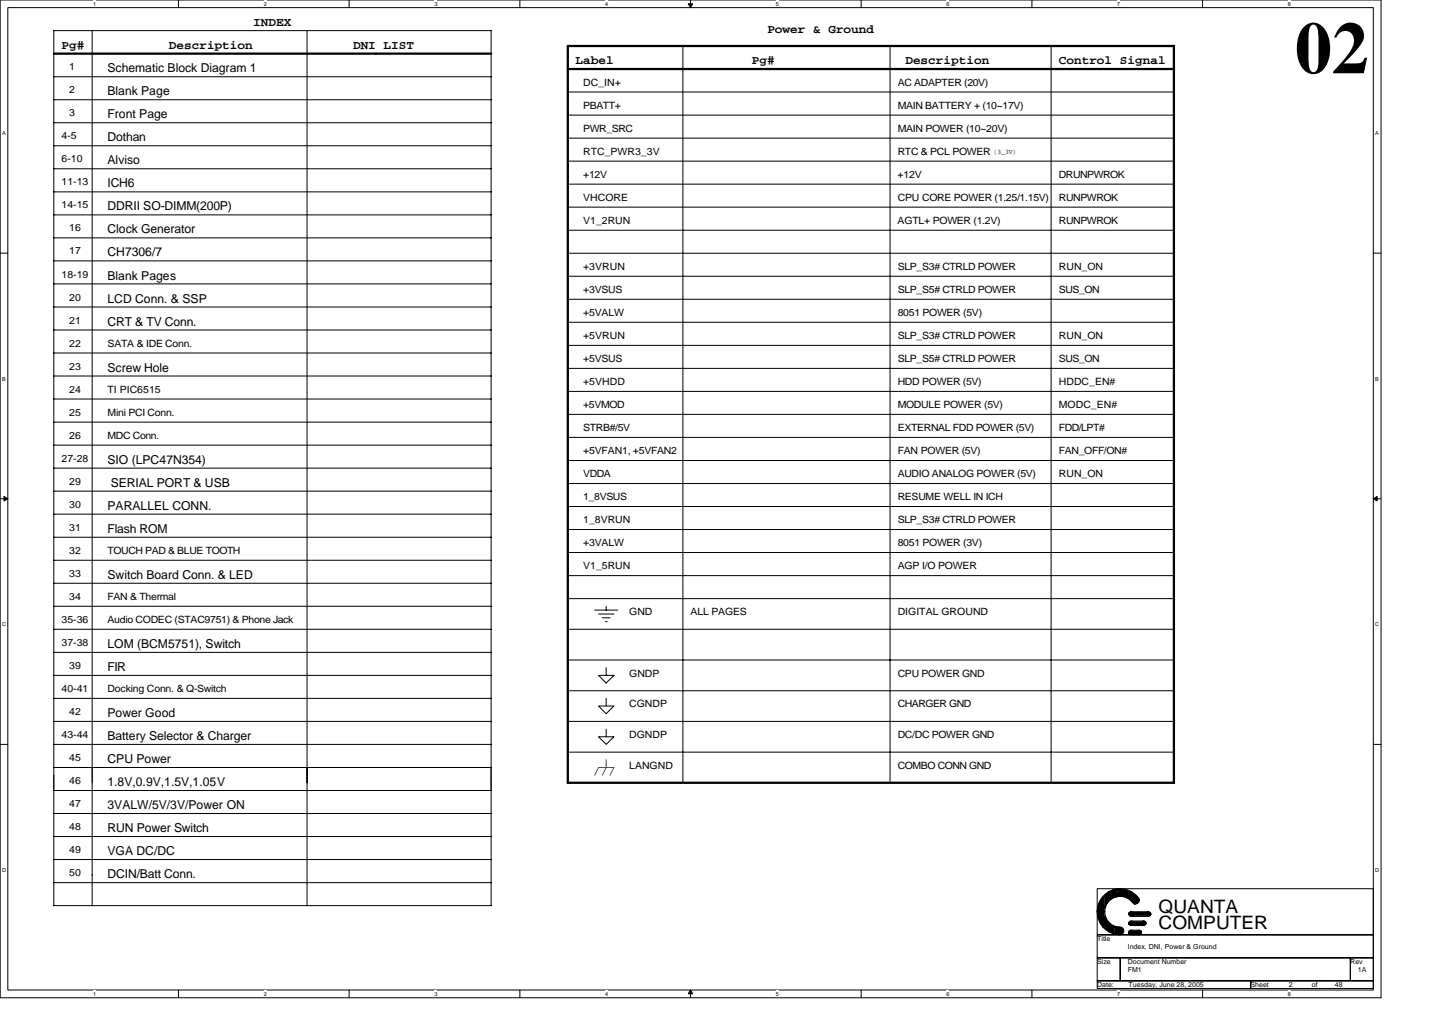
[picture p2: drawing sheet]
<svg xmlns="http://www.w3.org/2000/svg" width="297mm" height="210mm" viewBox="0 0 297 210" stroke-linecap="round" stroke-linejoin="round" font-family="sans-serif">
<path d="M0 0h283.5v204.7h-283.5zM1.6 1.6h280.3v201.5h-280.3z" fill="none" stroke="#000" stroke-width=".21"/>
<g fill="#fff">
<path d="M19.1 .1h.6v1.3h-.6z"/>
<path d="M19.1 203.3h.6v1.3h-.6z"/>
</g>
<path d="M36.6 0v1.6M36.6 203.1v1.6" fill="none" stroke="#000" stroke-width=".21"/>
<g fill="#fff">
<path d="M54.1 .1h.7v1.3h-.7z"/>
<path d="M54.1 203.3h.7v1.3h-.7z"/>
</g>
<path d="M71.7 0v1.6M71.7 203.1v1.6" fill="none" stroke="#000" stroke-width=".21"/>
<g fill="#fff">
<path d="M89.2 .1h.6v1.3h-.6z"/>
<path d="M89.2 203.3h.6v1.3h-.6z"/>
</g>
<path d="M106.7 0v1.6M106.7 203.1v1.6" fill="none" stroke="#000" stroke-width=".21"/>
<g fill="#fff">
<path d="M124.2 .1h.6v1.3h-.6z"/>
<path d="M124.2 203.3h.6v1.3h-.6z"/>
</g>
<path d="M141.7 0v1.6M141.7 203.1v1.6" fill="none" stroke="#000" stroke-width=".21"/>
<path d="M141.3 .8h.9l-.5 .8zM141.7 203.1l.5 .8h-.9z" fill="#000" stroke="#000" stroke-width=".21"/>
<g fill="#fff">
<path d="M159.3 .1h.6v1.3h-.6z"/>
<path d="M159.3 203.3h.6v1.3h-.6z"/>
</g>
<path d="M176.8 0v1.6M176.8 203.1v1.6" fill="none" stroke="#000" stroke-width=".21"/>
<g fill="#fff">
<path d="M194.3 .1h.6v1.3h-.6z"/>
<path d="M194.3 203.3h.6v1.3h-.6z"/>
</g>
<path d="M211.8 0v1.6M211.8 203.1v1.6" fill="none" stroke="#000" stroke-width=".21"/>
<g fill="#fff">
<path d="M229.3 .1h.7v1.3h-.7z"/>
<path d="M229.3 203.3h.7v1.3h-.7z"/>
</g>
<path d="M246.9 0v1.6M246.9 203.1v1.6" fill="none" stroke="#000" stroke-width=".21"/>
<g fill="#fff">
<path d="M264.4 .1h.6v1.3h-.6z"/>
<path d="M264.4 203.3h.6v1.3h-.6z"/>
<path d="M.4 26.8h.8v1.2h-.8z"/>
<path d="M282.3 26.8h.8v1.2h-.8z"/>
<path d="M.4 77.1h.8v1.3h-.8z"/>
<path d="M282.3 77.1h.8v1.3h-.8z"/>
</g>
<path d="M0 51.9h1.6M281.9 51.9h1.6" fill="none" stroke="#000" stroke-width=".21"/>
<g fill="#fff">
<path d="M.4 127.5h.8v1.3h-.8z"/>
<path d="M282.3 127.5h.8v1.3h-.8z"/>
</g>
<path d="M0 102.3h1.6M281.9 102.3h1.6" fill="none" stroke="#000" stroke-width=".21"/>
<path d="M.8 101.9l.8 .4-.8 .5zM281.9 102.3l.8-.4v.9z" fill="#000" stroke="#000" stroke-width=".21"/>
<g fill="#fff">
<path d="M.4 177.9h.8v1.3h-.8z"/>
<path d="M282.3 177.9h.8v1.3h-.8z"/>
</g>
<g fill="none" stroke="#000" stroke-width=".21">
<path d="M11 15.7h89.8M18.9 6.3v179.5M63 6.3v179.5M100.8 6.3v179.5M100.8 6.3h-89.8v179.5h89.8M116.6 18.9h124.4M140.2 9.4v151.2M182.7 9.4v151.2M215.8 9.4v151.2M11 39.4h89.8M11 34.6h89.8M11 29.9h89.8"/>
<path d="M11 25.2h89.8M11 20.5h89.8M116.6 23.6h124.4M116.6 28.3h124.4M116.6 33.1h124.4M116.6 37.8h124.4M11 48.8h89.8M11 53.5h89.8M11 58.3h89.8M11 44.1h89.8M116.6 42.5h124.4M116.6 56.7h124.4"/>
<path d="M116.6 47.2h124.4M116.6 52h124.4M11 77.2h89.8M11 72.4h89.8M11 67.7h89.8M11 63h89.8M116.6 70.9h124.4M116.6 61.4h124.4M116.6 66.1h124.4M116.6 75.6h124.4M11 96.1h89.8M11 91.3h89.8"/>
<path d="M11 86.6h89.8M11 81.9h89.8M116.6 99.2h124.4M116.6 94.5h124.4M116.6 85h124.4M116.6 80.3h124.4M116.6 89.7h124.4M11 105.5h89.8M11 110.2h89.8M11 119.7h89.8M11 100.8h89.8M11 115h89.8"/>
<path d="M116.6 103.9h124.4M116.6 113.4h124.4M116.6 108.6h124.4M116.6 118.1h124.4M11 124.4h89.8M11 129.1h89.8M11 133.9h89.8M11 138.6h89.8M116.6 129.1h124.4M116.6 122.8h124.4M116.6 135.4h124.4M122.1 125.2h4.7"/>
<path d="M122.9 138.6h3.1l-1.6 1.5zM122.9 126h3.1M123.7 126.8h1.5M124.3 127.6h.3M124.4 124.4v.8M124.4 137v1.6M0 152.7h1.6M11 152.7h89.8M11 143.3h89.8M11 148h89.8M11 157.5h89.8M116.6 148h124.4"/>
<path d="M116.6 141.7h124.4M116.6 154.3h124.4M122.9 151.2h3.1l-1.6 1.5zM122.9 144.9h3.1l-1.6 1.6zM124.4 143.3v1.6M124.4 149.6v1.6M281.9 152.7h1.6M11 162.2h89.8M11 166.9h89.8M11 171.6h89.8M11 176.4h89.8M11 181.1h89.8"/>
<path d="M225.2 182.4h56.7v9.4h-56.7zM225.2 191.8h56.7v4.7h-56.7zM225.2 196.5h4.8v4.8h-4.8zM225.4 186v2.2l.2 .5M225.5 185.5v3.2M225.5 185.5l.2-.3v3.9M225.7 189.1l.2 .2M225.9 189.3v-4.4l.1-.4v5.1M226.3 184.2v6M226.4 184.2l-.2 .2v5.4l-.2-.2M226.6 183.9v6.5h.2M226.7 183.9l-.2 .2v6.1"/>
<path d="M226.8 183.6v2.7l.2-.5M226.8 188v2.4M226.8 188l.2 .4v2.2l.1 .1M227.1 183.4l-.1 .2v2.2M227.3 183.3v2l-.2 .2v-2M227.3 189v1.9l.2 .1-.1-1.9 .2 .2M227.3 189l-.2-.4v2.1M227.6 183v1.8l-.2 .3v-2l-.1 .2M227.6 189.3v1.9M227.6 183h.2v1.7M227.9 183v1.6l-.1 .1M227.9 189.6v1.7"/>
<path d="M227.9 183l.2-.2v1.6M227.9 189.6l-.1-.2v1.8h-.2M228.1 189.7v1.6h-.2M228.1 189.8l.1 .1M228.2 189.9v1.4M228.2 191.3l.2 .2M228.4 182.7v1.6M228.4 182.6l-.2 .2v1.4l-.1 .2M228.5 190.1v1.4M228.6 190.1l-.2-.2v1.6M228.7 183.7l1.3-.2a3.6 3.6 0 0 1 3 1.7M228.7 183.5l1.2-.2a3.8 3.8 0 0 1 3.4 2.1"/>
<path d="M228.7 183.3l1.2-.2a3.9 3.9 0 0 1 3.6 2.3M228.7 183.2l1.2-.2a4 4 0 0 1 3.6 2.1M228.7 183l1.2-.2a4.2 4.2 0 0 1 3.8 2.2M228.7 182.7l1.2-.2a4.6 4.6 0 0 1 3.9 2.2M228.7 190.1v1.4h-.2M228.7 190.2h.2M228.7 184l1.3-.2a3.3 3.3 0 0 1 2.9 1.7M228.7 183.8l1.2-.2a3.5 3.5 0 0 1 3.1 1.9M228.7 182.5l-.2 .1v1.3l.2 .2v-1.6M228.8 182.8l1.1-.1a4.4 4.4 0 0 1 3.9 2.2M228.9 191.5h.1M228.9 182.6v1.3"/>
<path d="M228.9 190.2v1.3M229 190.2h.2M229 190.2v1.3M229.2 190.2v1.5M229.3 190.2v1.5M229.3 190.2l-.5 1.4h.4M229.5 190.2v1.3l-.2 .1M229.5 190.2l.2 .4-.1 1.1M229.6 191.6h.2v-1.2h.2v1.3M229.9 182.4l-1.4 .2M229.9 183.9l-1.1 .2M230 196.5h47.2v4.8h-47.2z"/>
<path d="M230 191.6h.1v-1.2h.2v1.3M230.4 190.5v1l-.1 .1M230.4 190.5l.2 .2M230.6 190.7v.6M231.7 187.4h4.4M231.7 189.6h3.5M231.7 191.2h2.5M231.7 191.5h2.5M231.7 187.4v.2h4.6l-.2 .1h-4.3l.2 .2h4.1M231.7 191.2v.1M231.7 189.4h3.6M231.7 189.6l.3 .2h3"/>
<path d="M231.7 191.3h2.7l-.2 .2M231.7 191.5l.3 .2M231.8 187.2h4.3M231.8 189.1h3.4M231.8 191h2.4v.2M232 191.6h2.2M232.2 190.9h1.7M232.2 191.8h1.7M232.2 189.9h2.7M232.2 189h2.7M232.2 188h3.6M232.2 187.1h3.6"/>
<path d="M232.4 185.1l-1.1-.9-1.4-.3a3.1 3.1 0 0 0-3.1 3.1 3.2 3.2 0 0 0 3.1 3.2M233.6 184.1a4.7 4.7 0 0 0-3.7-1.7 4.7 4.7 0 0 0-4.7 4.6 4.7 4.7 0 0 0 4.7 4.8M235.2 189.1v.2M235.2 189.3h-3.4l-.1 .2M235.3 189.4l-.2 .2M236.1 187.2v.2M277.2 196.5h4.7v4.8h-4.7zM225.2 201.3h31.5v1.5h-31.5zM256.7 201.3h25.2v1.5h-25.2z"/>
<circle cx="229.9" cy="191" r=".78"/>
<circle cx="232.1" cy="187.5" r=".46"/>
<circle cx="232.1" cy="191.3" r=".46"/>
<circle cx="232.1" cy="189.4" r=".46"/>
<circle cx="233.1" cy="184.7" r=".77"/>
<circle cx="233.9" cy="191.3" r=".46"/>
<circle cx="234.8" cy="189.4" r=".46"/>
<circle cx="235.8" cy="187.5" r=".47"/>
</g>
<path d="M11 11h89.8M116.6 9.4h124.4v151.2h-124.4zM116.6 14.2h124.4" fill="none" stroke="#000" stroke-width=".47"/>
<path d="M122.9 157.5h3.1l-.8 1.6M122.9 157.5l-.8 1.5M124.5 157.5l-.8 1.5" fill="none" stroke="#f00" stroke-width=".21"/>
<path d="M124.4 155.9v1.6" fill="none" stroke="#800040" stroke-width=".21"/>
<text font-size="15.1" x="265.8" y="15">02</text>
<g font-size="3.8">
<text x="237.8" y="187.3">QUANTA</text>
<text x="237.8" y="190.7">COMPUTER</text>
</g>
<g font-size="2.5">
<text x="52" y="5.2">INDEX</text>
<text x="12.6" y="10">Pg#</text>
<text x="34.7" y="10">Description</text>
<text x="72.5" y="10">DNI LIST</text>
<text x="157.5" y="6.8">Power &amp; Ground</text>
<text x="22.1" y="14.8">Schematic Block Diagram 1</text>
<text x="118.1" y="13.1">Label</text>
<text x="154.4" y="13.1">Pg#</text>
<text x="185.9" y="13.1">Description</text>
<text x="217.4" y="13.1">Control Signal</text>
<text x="22.1" y="19.6">Blank Page</text>
<text x="22.1" y="24.3">Front Page</text>
<text x="22.1" y="29">Dothan</text>
<text x="22.1" y="33.7">Alviso</text>
<text x="22.1" y="38.5">ICH6</text>
<text x="22.1" y="43.2">DDRII SO-DIMM(200P)</text>
<text x="22.1" y="47.9">Clock Generator</text>
<text x="22.1" y="52.6">CH7306/7</text>
<text x="22.1" y="57.4">Blank Pages</text>
<text x="22.1" y="62.1">LCD Conn. &amp; SSP</text>
<text x="22.1" y="66.8">CRT &amp; TV Conn.</text>
<text x="22.1" y="76.2">Screw Hole</text>
<text x="22.1" y="95.1">SIO (LPC47N354)</text>
<text x="22.8" y="99.9">SERIAL PORT &amp; USB</text>
<text x="22.1" y="104.6">PARALLEL CONN.</text>
<text x="22.1" y="109.3">Flash ROM</text>
<text x="22.1" y="118.8">Switch Board Conn. &amp; LED</text>
<text x="22.1" y="132.9">LOM (BCM5751), Switch</text>
<text x="22.1" y="137.7">FIR</text>
<text x="22.1" y="147.1">Power Good</text>
<text x="22.1" y="151.8">Battery Selector &amp; Charger</text>
<text x="22.1" y="156.6">CPU Power</text>
<text x="22.1" y="161.3">1.8V,0.9V,1.5V,1.05V</text>
<text x="22.1" y="166">3VALW/5V/3V/Power ON</text>
<text x="22.1" y="170.7">RUN Power Switch</text>
<text x="22.1" y="175.5">VGA DC/DC</text>
<text x="22.1" y="180.2">DCIN/Batt Conn.</text>
</g>
<g font-size="2.1">
<text x="14.2" y="14.4">1</text>
<text x="119.7" y="17.6">DC_IN+</text>
<text x="184.3" y="17.6">AC ADAPTER (20V)</text>
<text x="14.2" y="19.2">2</text>
<text x="14.2" y="23.9">3</text>
<text x="119.7" y="22.3">PBATT+</text>
<text x="184.3" y="22.3">MAIN BATTERY + (10~17V)</text>
<text x="12.6" y="28.6">4-5</text>
<text x="119.7" y="27">PWR_SRC</text>
<text x="184.3" y="27">MAIN POWER (10~20V)</text>
<text x="12.6" y="33.3">6-10</text>
<text x="119.7" y="31.8">RTC_PWR3_3V</text>
<text x="184.3" y="31.7">RTC &amp; PCL POWER</text>
<text x="12.6" y="38.1">11-13</text>
<text x="119.7" y="41.2">VHCORE</text>
<text x="119.7" y="36.5">+12V</text>
<text x="184.3" y="36.5">+12V</text>
<text x="184.3" y="41.2">CPU CORE POWER (1.25/1.15V)</text>
<text x="217.4" y="41.2">RUNPWROK</text>
<text x="217.4" y="36.5">DRUNPWROK</text>
<text x="12.6" y="42.8">14-15</text>
<text x="14.2" y="47.5">16</text>
<text x="119.7" y="45.9">V1_2RUN</text>
<text x="184.3" y="45.9">AGTL+ POWER (1.2V)</text>
<text x="217.4" y="45.9">RUNPWROK</text>
<text x="14.2" y="52.2">17</text>
<text x="12.6" y="57">18-19</text>
<text x="119.7" y="55.4">+3VRUN</text>
<text x="184.3" y="55.4">SLP_S3# CTRLD POWER</text>
<text x="217.4" y="55.4">RUN_ON</text>
<text x="14.2" y="61.7">20</text>
<text x="119.7" y="60.1">+3VSUS</text>
<text x="119.7" y="64.8">+5VALW</text>
<text x="184.3" y="60.1">SLP_S5# CTRLD POWER</text>
<text x="184.3" y="64.8">8051 POWER (5V)</text>
<text x="217.4" y="60.1">SUS_ON</text>
<text x="14.2" y="66.4">21</text>
<text x="14.2" y="71.1">22</text>
<text x="22.1" y="71.1">SATA &amp; IDE Conn.</text>
<text x="119.7" y="69.6">+5VRUN</text>
<text x="184.3" y="69.6">SLP_S3# CTRLD POWER</text>
<text x="217.4" y="69.6">RUN_ON</text>
<text x="14.2" y="75.8">23</text>
<text x="119.7" y="74.3">+5VSUS</text>
<text x="184.3" y="74.3">SLP_S5# CTRLD POWER</text>
<text x="217.4" y="74.3">SUS_ON</text>
<text x="14.2" y="80.6">24</text>
<text x="22.1" y="80.6">TI PIC6515</text>
<text x="119.7" y="79">+5VHDD</text>
<text x="119.7" y="83.7">+5VMOD</text>
<text x="184.3" y="83.7">MODULE POWER (5V)</text>
<text x="184.3" y="79">HDD POWER (5V)</text>
<text x="217.4" y="79">HDDC_EN#</text>
<text x="217.4" y="83.7">MODC_EN#</text>
<text x="14.2" y="85.3">25</text>
<text x="22.1" y="85.3">Mini PCI Conn.</text>
<text x="119.7" y="88.5">STRB#/5V</text>
<text x="184.3" y="88.5">EXTERNAL FDD POWER (5V)</text>
<text x="217.4" y="88.5">FDD/LPT#</text>
<text x="12.6" y="94.7">27-28</text>
<text x="14.2" y="90">26</text>
<text x="22.1" y="90">MDC Conn.</text>
<text x="119.7" y="93.2">+5VFAN1, +5VFAN2</text>
<text x="184.3" y="93.2">FAN POWER (5V)</text>
<text x="217.4" y="93.2">FAN_OFF/ON#</text>
<text x="14.2" y="99.5">29</text>
<text x="119.7" y="97.9">VDDA</text>
<text x="184.3" y="97.9">AUDIO ANALOG POWER (5V)</text>
<text x="217.4" y="97.9">RUN_ON</text>
<text x="14.2" y="104.2">30</text>
<text x="119.7" y="102.6">1_8VSUS</text>
<text x="119.7" y="107.3">1_8VRUN</text>
<text x="184.3" y="102.6">RESUME WELL IN ICH</text>
<text x="184.3" y="107.3">SLP_S3# CTRLD POWER</text>
<text x="14.2" y="108.9">31</text>
<text x="14.2" y="113.6">32</text>
<text x="22.1" y="113.6">TOUCH PAD &amp; BLUE TOOTH</text>
<text x="119.7" y="112.1">+3VALW</text>
<text x="184.3" y="112.1">8051 POWER (3V)</text>
<text x="14.2" y="118.4">33</text>
<text x="119.7" y="116.8">V1_5RUN</text>
<text x="184.3" y="116.8">AGP I/O POWER</text>
<text x="14.2" y="123.1">34</text>
<text x="22.1" y="123.1">FAN &amp; Thermal</text>
<text x="12.6" y="127.8">35-36</text>
<text x="22.1" y="127.8">Audio CODEC (STAC9751) &amp; Phone Jack</text>
<text x="129.2" y="126.2">GND</text>
<text x="141.8" y="126.2">ALL PAGES</text>
<text x="184.3" y="126.2">DIGITAL GROUND</text>
<text x="12.6" y="132.5">37-38</text>
<text x="14.2" y="137.3">39</text>
<text x="12.6" y="142">40-41</text>
<text x="22.1" y="142">Docking Conn. &amp; Q-Switch</text>
<text x="129.2" y="138.8">GNDP</text>
<text x="184.3" y="138.8">CPU POWER GND</text>
<text x="14.2" y="146.7">42</text>
<text x="129.2" y="145.1">CGNDP</text>
<text x="184.3" y="145.1">CHARGER GND</text>
<text x="12.6" y="151.4">43-44</text>
<text x="129.2" y="151.4">DGNDP</text>
<text x="184.3" y="151.4">DC/DC POWER GND</text>
<text x="14.2" y="156.2">45</text>
<text x="14.2" y="160.9">46</text>
<text x="129.2" y="157.7">LANGND</text>
<text x="184.3" y="157.7">COMBO CONN GND</text>
<text x="14.2" y="165.6">47</text>
<text x="14.2" y="170.3">48</text>
<text x="14.2" y="175.1">49</text>
<text x="14.2" y="179.8">50</text>
</g>
<g font-size="1.4">
<text x="204" y="31.7">(3_3V)</text>
<text x="225.2" y="193.1">Title</text>
<text x="225.2" y="197.8">Size</text>
<text x="231.5" y="197.8">Document Number</text>
<text x="231.5" y="194.6">Index, DNI, Power &amp; Ground</text>
<text x="277.2" y="197.8">Rev</text>
<text x="225.2" y="202.5">Date:</text>
<text x="231.5" y="199.4">FM1</text>
<text x="231.7" y="202.5">Tuesday, June 28, 2005</text>
<text x="256.7" y="202.5">Sheet</text>
<text x="264.6" y="202.5">2</text>
<text x="269.3" y="202.5">of</text>
<text x="274" y="202.5">48</text>
<text x="278.8" y="199.4">1A</text>
</g>
<g font-size="1.1">
<text x="19.1" y="1.2">1</text>
<text x="54.1" y="1.2">2</text>
<text x="89.2" y="1.2">3</text>
<text x="124.2" y="1.2">4</text>
<text x="159.3" y="1.2">5</text>
<text x="194.3" y="1.2">6</text>
<text x="229.3" y="1.2">7</text>
<text x="264.4" y="1.2">8</text>
<text x=".4" y="27.8">A</text>
<text x="282.3" y="27.8">A</text>
<text x=".4" y="78.1">B</text>
<text x="282.3" y="78.1">B</text>
<text x=".4" y="128.5">C</text>
<text x="282.3" y="128.5">C</text>
<text x=".4" y="178.9">D</text>
<text x="282.3" y="178.9">D</text>
<text x="19.1" y="204.3">1</text>
<text x="54.1" y="204.3">2</text>
<text x="89.2" y="204.3">3</text>
<text x="124.2" y="204.3">4</text>
<text x="159.3" y="204.3">5</text>
<text x="194.3" y="204.3">6</text>
<text x="229.3" y="204.3">7</text>
<text x="264.4" y="204.3">8</text>
</g>
</svg>
